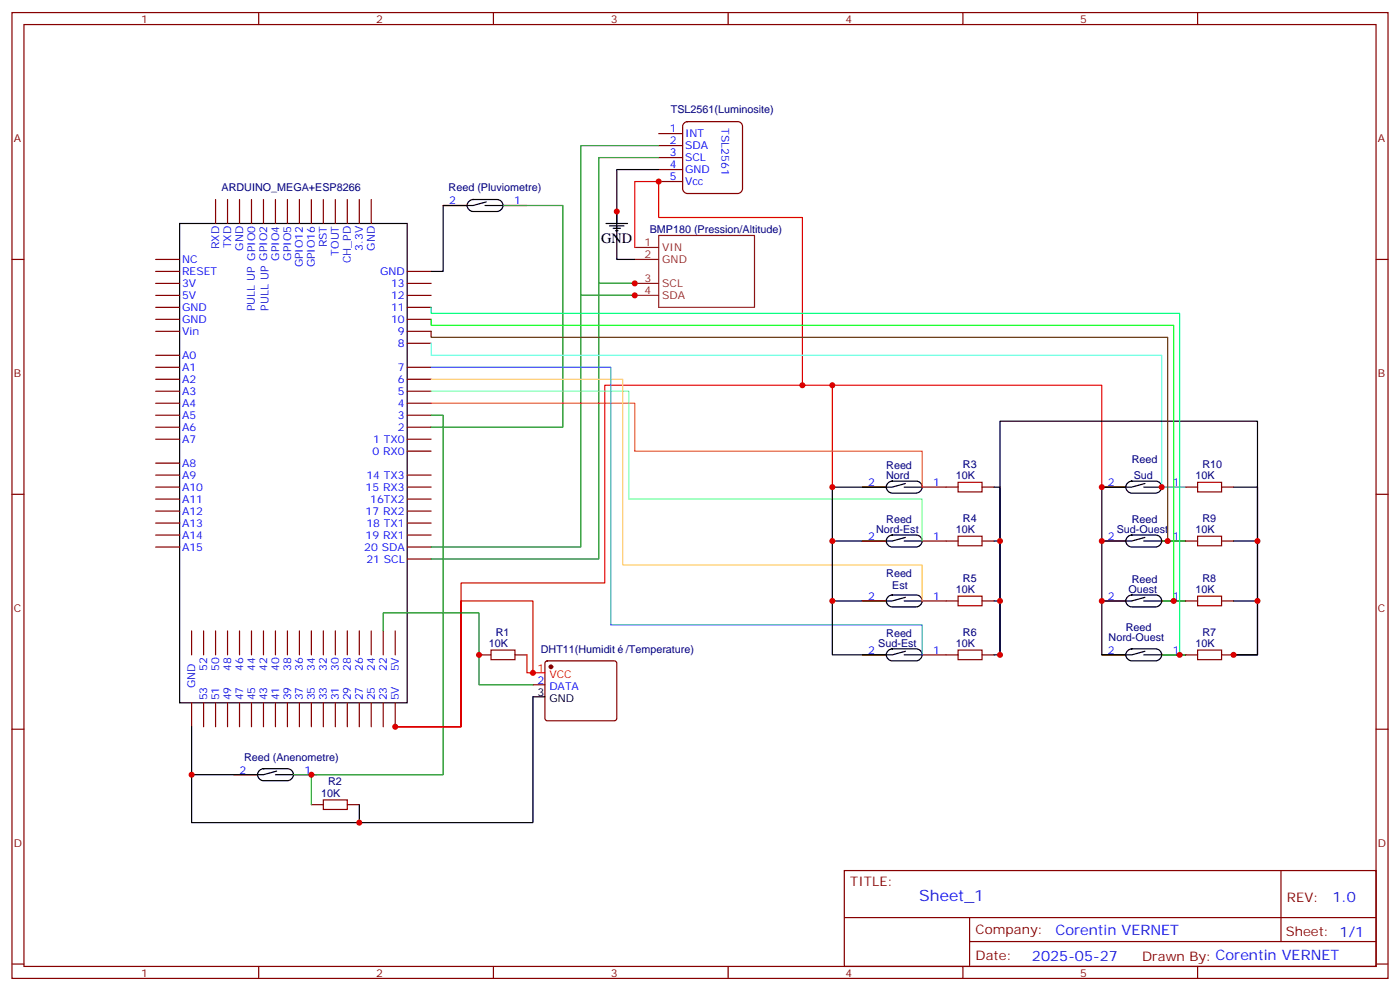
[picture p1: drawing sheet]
<svg xmlns="http://www.w3.org/2000/svg" width="412mm" height="292mm" viewBox="0 0 412 292" stroke-linecap="round" stroke-linejoin="round" font-family="sans-serif">
<g fill="none" stroke="#870000" stroke-width=".35">
<path d="M3.5 3.7h405.4v284.3h-405.4zM7.1 7.2h398.2v277.3h-398.2zM76.2 3.7v3.5M145.3 3.7v3.5M214.5 3.7v3.5M283.6 3.7v3.5M352.8 3.7v3.5M194 39.3h7.1M63.5 58.7v7.1M67 58.7v7.1M70.6 58.7v7.1M74.1 58.7v7.1"/>
<path d="M77.6 58.7v7.1M81.1 58.7v7.1M84.7 58.7v7.1M88.2 58.7v7.1M91.7 58.7v7.1M95.2 58.7v7.1M98.8 58.7v7.1M102.3 58.7v7.1M105.8 58.7v7.1M109.4 58.7v7.1M194 42.9h7.1M194 46.4h7.1"/>
<path d="M194 49.9h7.1M194 53.4h7.1M3.5 76.4h3.6M45.9 76.4h7M45.9 79.9h7M119.9 79.9h7.1M130.5 60.5h7.1M148.2 60.5h7M405.3 76.4h3.6M45.9 97.5h7M45.9 94h7M45.9 90.5h7"/>
<path d="M45.9 87h7M45.9 83.4h7M119.9 97.5h7.1M119.9 94h7.1M119.9 90.5h7.1M119.9 87h7.1M119.9 83.4h7.1M45.9 118.7h7M45.9 115.2h7M45.9 111.7h7M45.9 108.1h7M45.9 104.6h7"/>
<path d="M119.9 118.7h7.1M119.9 115.2h7.1M119.9 111.7h7.1M119.9 108.1h7.1M119.9 101.1h7.1M45.9 129.3h7M45.9 125.8h7M45.9 122.2h7M45.9 139.9h7M45.9 136.3h7M119.9 132.8h7.1M119.9 129.3h7.1"/>
<path d="M119.9 125.8h7.1M119.9 122.2h7.1M119.9 139.9h7.1M3.5 145.5h3.6M45.9 157.5h7M45.9 154h7M45.9 150.5h7M45.9 146.9h7M45.9 143.4h7M119.9 157.5h7.1M119.9 154h7.1M119.9 150.5h7.1"/>
<path d="M119.9 146.9h7.1M119.9 143.4h7.1M254 143.4h7.1M254 159.3h7.1M271.6 143.4h10.6M271.6 159.3h10.6M289.3 143.4h3.5M289.3 159.3h3.5M324.6 143.4h7M324.6 159.3h7M342.2 143.4h10.6M342.2 159.3h10.6"/>
<path d="M359.8 143.4h3.6M359.8 159.3h3.6M405.3 145.5h3.6M45.9 161h7M119.9 164.6h7.1M119.9 161h7.1M254 176.9h7.1M271.6 176.9h10.6M289.3 176.9h3.5M324.6 176.9h7M342.2 176.9h10.6M359.8 176.9h3.6"/>
<path d="M56.4 185.7v7.1M60 185.7v7.1M63.5 185.7v7.1M67 185.7v7.1M70.6 185.7v7.1M74.1 185.7v7.1M77.6 185.7v7.1M81.1 185.7v7.1M84.7 185.7v7.1M88.2 185.7v7.1M91.7 185.7v7.1M95.2 185.7v7.1"/>
<path d="M98.8 185.7v7.1M102.3 185.7v7.1M105.8 185.7v7.1M109.4 185.7v7.1M112.9 185.7v7.1M116.4 185.7v7.1M141.1 192.8h3.5M151.7 192.8h3.5M160.7 194.8l.5-.2h19.8l.5 .2 .2 .5v16.2l-.3 .5-.4 .2h-19.8l-.5-.2-.2-.5v-16.2zM254 192.8h7.1M271.6 192.8h10.6M289.3 192.8h3.5"/>
<path d="M324.6 192.8h7M342.2 192.8h10.6M359.8 192.8h3.6M3.5 214.7h3.6M56.4 206.9v7.1M60 206.9v7.1M63.5 206.9v7.1M67 206.9v7.1M70.6 206.9v7.1M74.1 206.9v7.1M77.6 206.9v7.1M81.1 206.9v7.1"/>
<path d="M84.7 206.9v7.1M88.2 206.9v7.1M91.7 206.9v7.1M95.2 206.9v7.1M98.8 206.9v7.1M102.3 206.9v7.1M105.8 206.9v7.1M109.4 206.9v7.1M112.9 206.9v7.1M116.4 206.9v7.1M157 201.6h3.5M405.3 214.7h3.6"/>
<path d="M68.8 228.1h7M86.4 228.1h7.1M91.7 236.9h3.5M102.3 236.9h3.5M248.7 256.3h156.6v28.2h-156.6zM377.3 256.3v20.9M248.7 270.1h156.5M285.6 277.2h119.6M285.6 270.1v14.2M3.5 283.8h3.6M76.2 284.5v3.5M145.3 284.5v3.5"/>
<path d="M214.5 284.5v3.5M283.6 284.5v3.5M352.8 284.5v3.5M405.3 283.8h3.6"/>
</g>
<g fill="none" stroke="#000" stroke-width=".35">
<path d="M138.2 59.3l1.1-.6h7.1a1.76 1.76 0 0 1 1.8 1.8 1.76 1.76 0 0 1-1.8 1.8h-7.1a1.75 1.75 0 0 1-1.5-1.1 1.75 1.75 0 0 1 .4-1.9zM143.2 59.4l-3.9 1.1h-8.8v19.4h-3.5M194 49.9h-12.3v12.4M52.9 65.8h67v141.1h-67zM142.9 60.5h5.3M178.5 65.8h6.4M179.6 66.5h4.2M180.6 67.2h2.1M181.3 67.9h.7M181.7 62.3v14.1h5.3M181.7 62.3v3.5M261.6 158l1.2-.5h7.1a1.76 1.76 0 0 1 1.7 1.8 1.76 1.76 0 0 1-1.7 1.7h-7.1a1.75 1.75 0 0 1-1.6-1.1 1.75 1.75 0 0 1 .4-1.9z"/>
<path d="M261.6 142.2l1.2-.6h7.1a1.76 1.76 0 0 1 1.7 1.8 1.76 1.76 0 0 1-1.7 1.8h-7.1a1.75 1.75 0 0 1-1.6-1.1 1.75 1.75 0 0 1 .4-1.9zM266.3 143.4h5.3M266.3 159.3h5.3M266.7 142.3l-3.9 1.1h-17.6v49.4h17.6l3.9-1.1M266.7 158.2l-3.9 1.1h-17.6M292.8 159.3h1.8v17.6M292.8 143.4h1.8v15.9M332.2 142.2l1.2-.6h7a1.76 1.76 0 0 1 1.8 1.8 1.76 1.76 0 0 1-1.8 1.8h-7a1.75 1.75 0 0 1-1.6-1.1 1.75 1.75 0 0 1 .4-1.9zM332.2 158l1.2-.5h7a1.76 1.76 0 0 1 1.8 1.8 1.76 1.76 0 0 1-1.8 1.7h-7a1.75 1.75 0 0 1-1.6-1.1 1.75 1.75 0 0 1 .4-1.9zM336.9 143.4h5.3M336.9 159.3h5.3M337.3 142.3l-3.9 1.1h-8.8v49.4h8.8l3.9-1.1"/>
<path d="M337.3 158.2l-3.9 1.1h-8.8M363.4 143.4h7v15.9h-7M370.4 159.3v17.6h-7M261.6 175.7l1.2-.5h7.1a1.76 1.76 0 0 1 1.7 1.7 1.76 1.76 0 0 1-1.7 1.8h-7.1a1.75 1.75 0 0 1-1.6-1.1 1.75 1.75 0 0 1 .4-1.9zM266.3 176.9h5.3M266.7 175.9l-3.9 1h-17.6M292.8 176.9h1.8v15.9h-1.8M332.2 175.7l1.2-.5h7a1.76 1.76 0 0 1 1.8 1.7 1.76 1.76 0 0 1-1.8 1.8h-7a1.75 1.75 0 0 1-1.6-1.1 1.75 1.75 0 0 1 .4-1.9zM336.9 176.9h5.3M337.3 175.9l-3.9 1h-8.8M370.4 176.9v15.9h-7h7v-68.8h-75.8v68.8M261.6 191.5l1.2-.5h7.1a1.76 1.76 0 0 1 1.7 1.8 1.76 1.76 0 0 1-1.7 1.8h-7.1a1.75 1.75 0 0 1-1.6-1.2 1.75 1.75 0 0 1 .4-1.9z"/>
<path d="M266.3 192.8h5.3M332.2 191.5l1.2-.5h7a1.76 1.76 0 0 1 1.8 1.8 1.76 1.76 0 0 1-1.8 1.8h-7a1.75 1.75 0 0 1-1.6-1.2 1.75 1.75 0 0 1 .4-1.9zM336.9 192.8h5.3M56.4 214v14.1h21.2l3.9-1.1M160.5 205.1h-3.5v37.1h-100.6v-14.1M76.4 226.8l1.2-.5h7.1a1.76 1.76 0 0 1 1.7 1.8 1.76 1.76 0 0 1-1.7 1.7h-7.1a1.75 1.75 0 0 1-1.6-1.1 1.75 1.75 0 0 1 .4-1.9zM81.1 228.1h5.3M105.8 236.9v5.3"/>
</g>
<path d="M194 42.9h-22.9v44.1h15.9h-15.9v74h-44.1M194 46.4h-17.6v37h10.6h-10.6v81.2h-49.4M148.2 60.5h17.6v65.3h-38.8M127 122.2h3.5v105.9h-44.1M342.2 159.3h7M342.2 176.9h7M112.9 185.7v-5.3h28.2v21.2h15.9M342.2 192.8h7M91.7 228.1v8.8" fill="none" stroke="#008700" stroke-width=".35"/>
<path d="M187 76.4h7M187 72.8h7M194 69.3h28.2v21.2h-28.2zM187 83.4h7M187 87h7" fill="none" stroke="#8c2424" stroke-width=".35"/>
<path d="M201.4 36.4l1.1-.6h14.8a1.41 1.41 0 0 1 1.4 1.4v18.4a1.51 1.51 0 0 1-1.4 1.4h-14.8a1.51 1.51 0 0 1-1.4-1.4v-18.4z" fill="none" stroke="#800000" stroke-width=".35"/>
<path d="M187 72.8v-19.4h7v10.6h42.4v49.4h-58.2v58.2h-42.4v42.4h-19.4h19.4v-37.1h21.2v21.2M236.4 113.4h8.8M245.2 143.4v-30h79.4v30M155.2 192.8v5.3h1.8M157 198.1h3.5" fill="none" stroke="#f00" stroke-width=".35"/>
<circle cx="162.3" cy="196.3" r=".53" fill="#870000" stroke="#870000" stroke-width=".35"/>
<path d="M282.2 142h7.1v2.8h-7.1zM282.2 157.9h7.1v2.8h-7.1zM352.8 157.9h7v2.8h-7zM352.8 142h7v2.8h-7zM282.2 175.5h7.1v2.8h-7.1zM352.8 175.5h7v2.8h-7zM144.6 191.4h7.1v2.8h-7.1zM282.2 191.4h7.1v2.8h-7.1zM352.8 191.4h7v2.8h-7zM95.2 235.5h7.1v2.8h-7.1z" fill="none" stroke="#a10000" stroke-width=".35"/>
<path d="M127 118.7h60v14.1h84.6v10.6" fill="none" stroke="#f60" stroke-width=".35"/>
<path d="M127 115.2h58.2v31.7h86.4v12.4" fill="none" stroke="#6f9" stroke-width=".35"/>
<path d="M127 111.7h56.4v54.6h88.2v10.6" fill="none" stroke="#fc6" stroke-width=".35"/>
<path d="M127 108.1h52.9v75.9h91.7v8.8" fill="none" stroke="#09f" stroke-width=".35"/>
<path d="M127 101.1v3.5h215.2v38.8h7" fill="none" stroke="#6ff" stroke-width=".35"/>
<path d="M127 97.5v1.8h217v60" fill="none" stroke="#630" stroke-width=".35"/>
<path d="M127 94v1.8h218.7v81.1" fill="none" stroke="#0f0" stroke-width=".35"/>
<path d="M127 90.5v1.8h220.5v100.5" fill="none" stroke="#0f9" stroke-width=".35"/>
<g fill="#c00">
<circle cx="181.7" cy="62.3" r=".88"/>
<circle cx="56.4" cy="228.1" r=".88"/>
<circle cx="194" cy="53.4" r=".88"/>
<circle cx="157" cy="198.1" r=".88"/>
<circle cx="141.1" cy="192.8" r=".88"/>
<circle cx="245.2" cy="176.9" r=".88"/>
<circle cx="245.2" cy="159.3" r=".88"/>
<circle cx="324.6" cy="159.3" r=".88"/>
<circle cx="324.6" cy="176.9" r=".88"/>
<circle cx="91.7" cy="228.1" r=".88"/>
<circle cx="105.8" cy="242.2" r=".88"/>
<circle cx="324.6" cy="143.4" r=".88"/>
<circle cx="245.2" cy="143.4" r=".88"/>
<circle cx="294.6" cy="176.9" r=".88"/>
<circle cx="294.6" cy="159.3" r=".88"/>
<circle cx="294.6" cy="192.8" r=".88"/>
<circle cx="370.4" cy="159.3" r=".88"/>
<circle cx="370.4" cy="176.9" r=".88"/>
<circle cx="342.2" cy="143.4" r=".88"/>
<circle cx="116.4" cy="214" r=".88"/>
<circle cx="344" cy="159.3" r=".88"/>
<circle cx="345.7" cy="176.9" r=".88"/>
<circle cx="347.5" cy="192.8" r=".88"/>
<circle cx="187" cy="83.4" r=".88"/>
<circle cx="187" cy="87" r=".88"/>
<circle cx="363.4" cy="192.8" r=".88"/>
<circle cx="236.4" cy="113.4" r=".88"/>
<circle cx="245.2" cy="113.4" r=".88"/>
</g>
<text font-size="4.6" fill="#00f" x="270.8" y="265.3">Sheet_1</text>
<text font-size="4.2" x="177.1" y="71.4">GND</text>
<g font-size="4.2" fill="#00f">
<text x="392.5" y="265.6">1.0</text>
<text x="310.9" y="275.1">Corentin VERNET</text>
<text x="304" y="282.9">2025-05-27</text>
</g>
<g font-size="3.9" fill="#800">
<text x="250.5" y="260.9">TITLE:</text>
<text x="379.1" y="265.6">REV:</text>
<text x="287.4" y="275.1">Company:</text>
<text x="378.7" y="275.7">Sheet: 1/1</text>
<text x="287.4" y="282.8">Date:</text>
<text x="336.4" y="282.8">Drawn By: Corentin VERNET</text>
</g>
<g font-size="3.2" fill="#800">
<text x="41.6" y="6.7">1</text>
<text x="110.8" y="6.7">2</text>
<text x="179.9" y="6.7">3</text>
<text x="249.1" y="6.7">4</text>
<text x="318.2" y="6.7">5</text>
<text x="4.1" y="41.8">A</text>
<text x="405.9" y="41.8">A</text>
<text x="4.1" y="110.9">B</text>
<text x="405.9" y="110.9">B</text>
<text x="4.1" y="180.1">C</text>
<text x="405.9" y="180.1">C</text>
<text x="4.1" y="249.2">D</text>
<text x="405.9" y="249.2">D</text>
<text x="41.6" y="287.5">1</text>
<text x="110.8" y="287.5">2</text>
<text x="179.9" y="287.5">3</text>
<text x="249.1" y="287.5">4</text>
<text x="318.2" y="287.5">5</text>
</g>
<g font-size="3.2" fill="#000080">
<text x="197.6" y="33.4">TSL2561(Luminosite)</text>
<text x="65.3" y="56.3">ARDUINO_MEGA+ESP8266</text>
<text x="132.1" y="56.3">Reed (Pluviometre)</text>
<text x="191.4" y="68.7">BMP180 (Pression/Altitude)</text>
<text x="283.6" y="137.8">R3</text>
<text x="333.4" y="136.3">Reed</text>
<text x="354.2" y="137.8">R10</text>
<text x="261" y="141.1">Nord</text>
<text x="261.1" y="138.1">Reed</text>
<text x="281.6" y="141.1">10K</text>
<text x="334" y="141">Sud</text>
<text x="352.1" y="141.1">10K</text>
<text x="261.1" y="154">Reed</text>
<text x="283.6" y="153.6">R4</text>
<text x="333.4" y="154">Reed</text>
<text x="354.2" y="153.6">R9</text>
<text x="258.1" y="156.9">Nord-Est</text>
<text x="281.6" y="156.9">10K</text>
<text x="329" y="156.9">Sud-Ouest</text>
<text x="352.1" y="156.9">10K</text>
<text x="261.1" y="169.9">Reed</text>
<text x="262.8" y="173.4">Est</text>
<text x="283.6" y="171.3">R5</text>
<text x="333.4" y="171.6">Reed</text>
<text x="354.2" y="171.3">R8</text>
<text x="281.6" y="174.6">10K</text>
<text x="332.4" y="174.5">Ouest</text>
<text x="352.1" y="174.6">10K</text>
<text x="331.6" y="185.7">Reed</text>
<text x="144" y="190.4">10K</text>
<text x="146.1" y="187.1">R1</text>
<text x="258.7" y="190.4">Sud-Est</text>
<text x="261.1" y="187.5">Reed</text>
<text x="281.6" y="190.4">10K</text>
<text x="283.6" y="187.1">R6</text>
<text x="326.6" y="188.6">Nord-Ouest</text>
<text x="352.1" y="190.4">10K</text>
<text x="354.2" y="187.1">R7</text>
<text x="159.3" y="192.2">DHT11(Humidit</text>
<text x="184.4" y="192.2">/Temperature)</text>
<text x="71.9" y="223.9">Reed (Anenometre)</text>
<text x="96.7" y="231.2">R2</text>
<text x="94.6" y="234.5">10K</text>
</g>
<g font-size="3.2" fill="#00f">
<text x="197.3" y="39">1</text>
<text x="201.8" y="40.4">INT</text>
<text x="212.5" y="37.8" transform="rotate(90 212.5 37.8)">TSL2561</text>
<text x="197.3" y="42.5">2</text>
<text x="197.3" y="46">3</text>
<text x="201.8" y="47.4">SCL</text>
<text x="201.8" y="43.9">SDA</text>
<text x="197.3" y="49.6">4</text>
<text x="197.3" y="53.1">5</text>
<text x="201.8" y="51">GND</text>
<text x="201.8" y="54.5">Vcc</text>
<text x="132.3" y="60.1">2</text>
<text x="151.4" y="60.1">1</text>
<text x="53.6" y="77.4">NC</text>
<text x="64.6" y="73.3" transform="rotate(-90 64.6 73.3)">RXD</text>
<text x="68.1" y="73.1" transform="rotate(-90 68.1 73.1)">TXD</text>
<text x="71.6" y="73.8" transform="rotate(-90 71.6 73.8)">GND</text>
<text x="82.2" y="76.7" transform="rotate(-90 82.2 76.7)">GPIO4</text>
<text x="85.7" y="76.7" transform="rotate(-90 85.7 76.7)">GPIO5</text>
<text x="96.3" y="72.8" transform="rotate(-90 96.3 72.8)">RST</text>
<text x="99.8" y="75.2" transform="rotate(-90 99.8 75.2)">TOUT</text>
<text x="103.4" y="77.5" transform="rotate(-90 103.4 77.5)">CH_PD</text>
<text x="106.9" y="73.9" transform="rotate(-90 106.9 73.9)">3.3V</text>
<text x="110.4" y="73.8" transform="rotate(-90 110.4 73.8)">GND</text>
<text x="53.6" y="81">RESET</text>
<text x="89.3" y="78.7" transform="rotate(-90 89.3 78.7)">GPIO12</text>
<text x="92.8" y="78.7" transform="rotate(-90 92.8 78.7)">GPIO16</text>
<text x="112" y="81">GND</text>
<text x="53.6" y="88">5V</text>
<text x="53.6" y="84.5">3V</text>
<text x="115.2" y="88">12</text>
<text x="115.2" y="84.5">13</text>
<text x="53.6" y="95.1">GND</text>
<text x="53.6" y="91.5">GND</text>
<text x="75.1" y="91.6" transform="rotate(-90 75.1 91.6)">PULL UP GPIO0</text>
<text x="79.1" y="91.4" transform="rotate(-90 79.1 91.4)">PULL UP GPIO2</text>
<text x="115.2" y="95.1">10</text>
<text x="115.2" y="91.5">11</text>
<text x="53.6" y="98.6">Vin</text>
<text x="117.2" y="98.6">9</text>
<text x="53.6" y="105.7">A0</text>
<text x="117.2" y="102.1">8</text>
<text x="53.6" y="112.7">A2</text>
<text x="53.6" y="109.2">A1</text>
<text x="117.2" y="112.7">6</text>
<text x="117.2" y="109.2">7</text>
<text x="53.6" y="119.8">A4</text>
<text x="53.6" y="116.2">A3</text>
<text x="117.2" y="119.8">4</text>
<text x="117.2" y="116.2">5</text>
<text x="53.6" y="123.3">A5</text>
<text x="117.2" y="123.3">3</text>
<text x="53.6" y="130.4">A7</text>
<text x="53.6" y="126.8">A6</text>
<text x="110" y="130.4">1 TX0</text>
<text x="117.2" y="126.8">2</text>
<text x="53.6" y="137.4">A8</text>
<text x="109.7" y="133.9">0 RX0</text>
<text x="53.6" y="140.9">A9</text>
<text x="107.9" y="140.9">14 TX3</text>
<text x="255.8" y="143.1">2</text>
<text x="274.9" y="143.1">1</text>
<text x="326.3" y="143.1">2</text>
<text x="345.5" y="143.1">1</text>
<text x="53.6" y="148">A11</text>
<text x="53.6" y="144.5">A10</text>
<text x="107.7" y="144.5">15 RX3</text>
<text x="109.1" y="148">16TX2</text>
<text x="53.6" y="155">A13</text>
<text x="53.6" y="151.5">A12</text>
<text x="107.7" y="151.5">17 RX2</text>
<text x="107.9" y="155">18 TX1</text>
<text x="53.6" y="158.6">A14</text>
<text x="107.7" y="158.6">19 RX1</text>
<text x="255.8" y="158.9">2</text>
<text x="274.9" y="158.9">1</text>
<text x="326.3" y="158.9">2</text>
<text x="345.5" y="158.9">1</text>
<text x="53.6" y="162.1">A15</text>
<text x="107.3" y="162.1">20 SDA</text>
<text x="107.9" y="165.6">21 SCL</text>
<text x="255.8" y="176.6">2</text>
<text x="274.9" y="176.6">1</text>
<text x="326.3" y="176.6">2</text>
<text x="345.5" y="176.6">1</text>
<text x="61" y="197.5" transform="rotate(-90 61 197.5)">52</text>
<text x="64.6" y="197.5" transform="rotate(-90 64.6 197.5)">50</text>
<text x="68.1" y="197.5" transform="rotate(-90 68.1 197.5)">48</text>
<text x="71.6" y="197.5" transform="rotate(-90 71.6 197.5)">46</text>
<text x="75.1" y="197.5" transform="rotate(-90 75.1 197.5)">44</text>
<text x="78.7" y="197.5" transform="rotate(-90 78.7 197.5)">42</text>
<text x="82.2" y="197.5" transform="rotate(-90 82.2 197.5)">40</text>
<text x="85.7" y="197.5" transform="rotate(-90 85.7 197.5)">38</text>
<text x="89.3" y="197.5" transform="rotate(-90 89.3 197.5)">36</text>
<text x="92.8" y="197.5" transform="rotate(-90 92.8 197.5)">34</text>
<text x="96.3" y="197.5" transform="rotate(-90 96.3 197.5)">32</text>
<text x="99.8" y="197.5" transform="rotate(-90 99.8 197.5)">30</text>
<text x="103.4" y="197.5" transform="rotate(-90 103.4 197.5)">28</text>
<text x="106.9" y="197.5" transform="rotate(-90 106.9 197.5)">26</text>
<text x="110.4" y="197.5" transform="rotate(-90 110.4 197.5)">24</text>
<text x="113.9" y="197.5" transform="rotate(-90 113.9 197.5)">22</text>
<text x="117.5" y="197.7" transform="rotate(-90 117.5 197.7)">5V</text>
<text x="255.8" y="192.4">2</text>
<text x="274.9" y="192.4">1</text>
<text x="326.3" y="192.4">2</text>
<text x="345.5" y="192.4">1</text>
<text x="57.5" y="202.7" transform="rotate(-90 57.5 202.7)">GND</text>
<text x="158.3" y="201.3">2</text>
<text x="161.8" y="203">DATA</text>
<text x="61" y="206.2" transform="rotate(-90 61 206.2)">53</text>
<text x="64.6" y="206.2" transform="rotate(-90 64.6 206.2)">51</text>
<text x="68.1" y="206.2" transform="rotate(-90 68.1 206.2)">49</text>
<text x="71.6" y="206.2" transform="rotate(-90 71.6 206.2)">47</text>
<text x="75.1" y="206.2" transform="rotate(-90 75.1 206.2)">45</text>
<text x="78.7" y="206.2" transform="rotate(-90 78.7 206.2)">43</text>
<text x="82.2" y="206.2" transform="rotate(-90 82.2 206.2)">41</text>
<text x="85.7" y="206.2" transform="rotate(-90 85.7 206.2)">39</text>
<text x="89.3" y="206.2" transform="rotate(-90 89.3 206.2)">37</text>
<text x="92.8" y="206.2" transform="rotate(-90 92.8 206.2)">35</text>
<text x="96.3" y="206.2" transform="rotate(-90 96.3 206.2)">33</text>
<text x="99.8" y="206.2" transform="rotate(-90 99.8 206.2)">31</text>
<text x="103.4" y="206.2" transform="rotate(-90 103.4 206.2)">29</text>
<text x="106.9" y="206.2" transform="rotate(-90 106.9 206.2)">27</text>
<text x="110.4" y="206.2" transform="rotate(-90 110.4 206.2)">25</text>
<text x="113.9" y="206.2" transform="rotate(-90 113.9 206.2)">23</text>
<text x="117.5" y="206.2" transform="rotate(-90 117.5 206.2)">5V</text>
<text x="70.6" y="227.7">2</text>
<text x="89.7" y="227.7">1</text>
</g>
<g font-size="3.2" fill="#8d2323">
<text x="189.9" y="76">2</text>
<text x="189.9" y="72.5">1</text>
<text x="195.1" y="77.4">GND</text>
<text x="195.1" y="73.9">VIN</text>
<text x="189.9" y="83.1">3</text>
<text x="189.9" y="86.6">4</text>
<text x="195.1" y="84.5">SCL</text>
<text x="195.1" y="88">SDA</text>
</g>
<g font-size="3.2" fill="#f00">
<text x="158.3" y="197.7">1</text>
<text x="161.8" y="199.5">VCC</text>
</g>
<g font-size="3.2">
<text x="158.3" y="204.8">3</text>
<text x="161.8" y="206.6">GND</text>
</g>
</svg>
